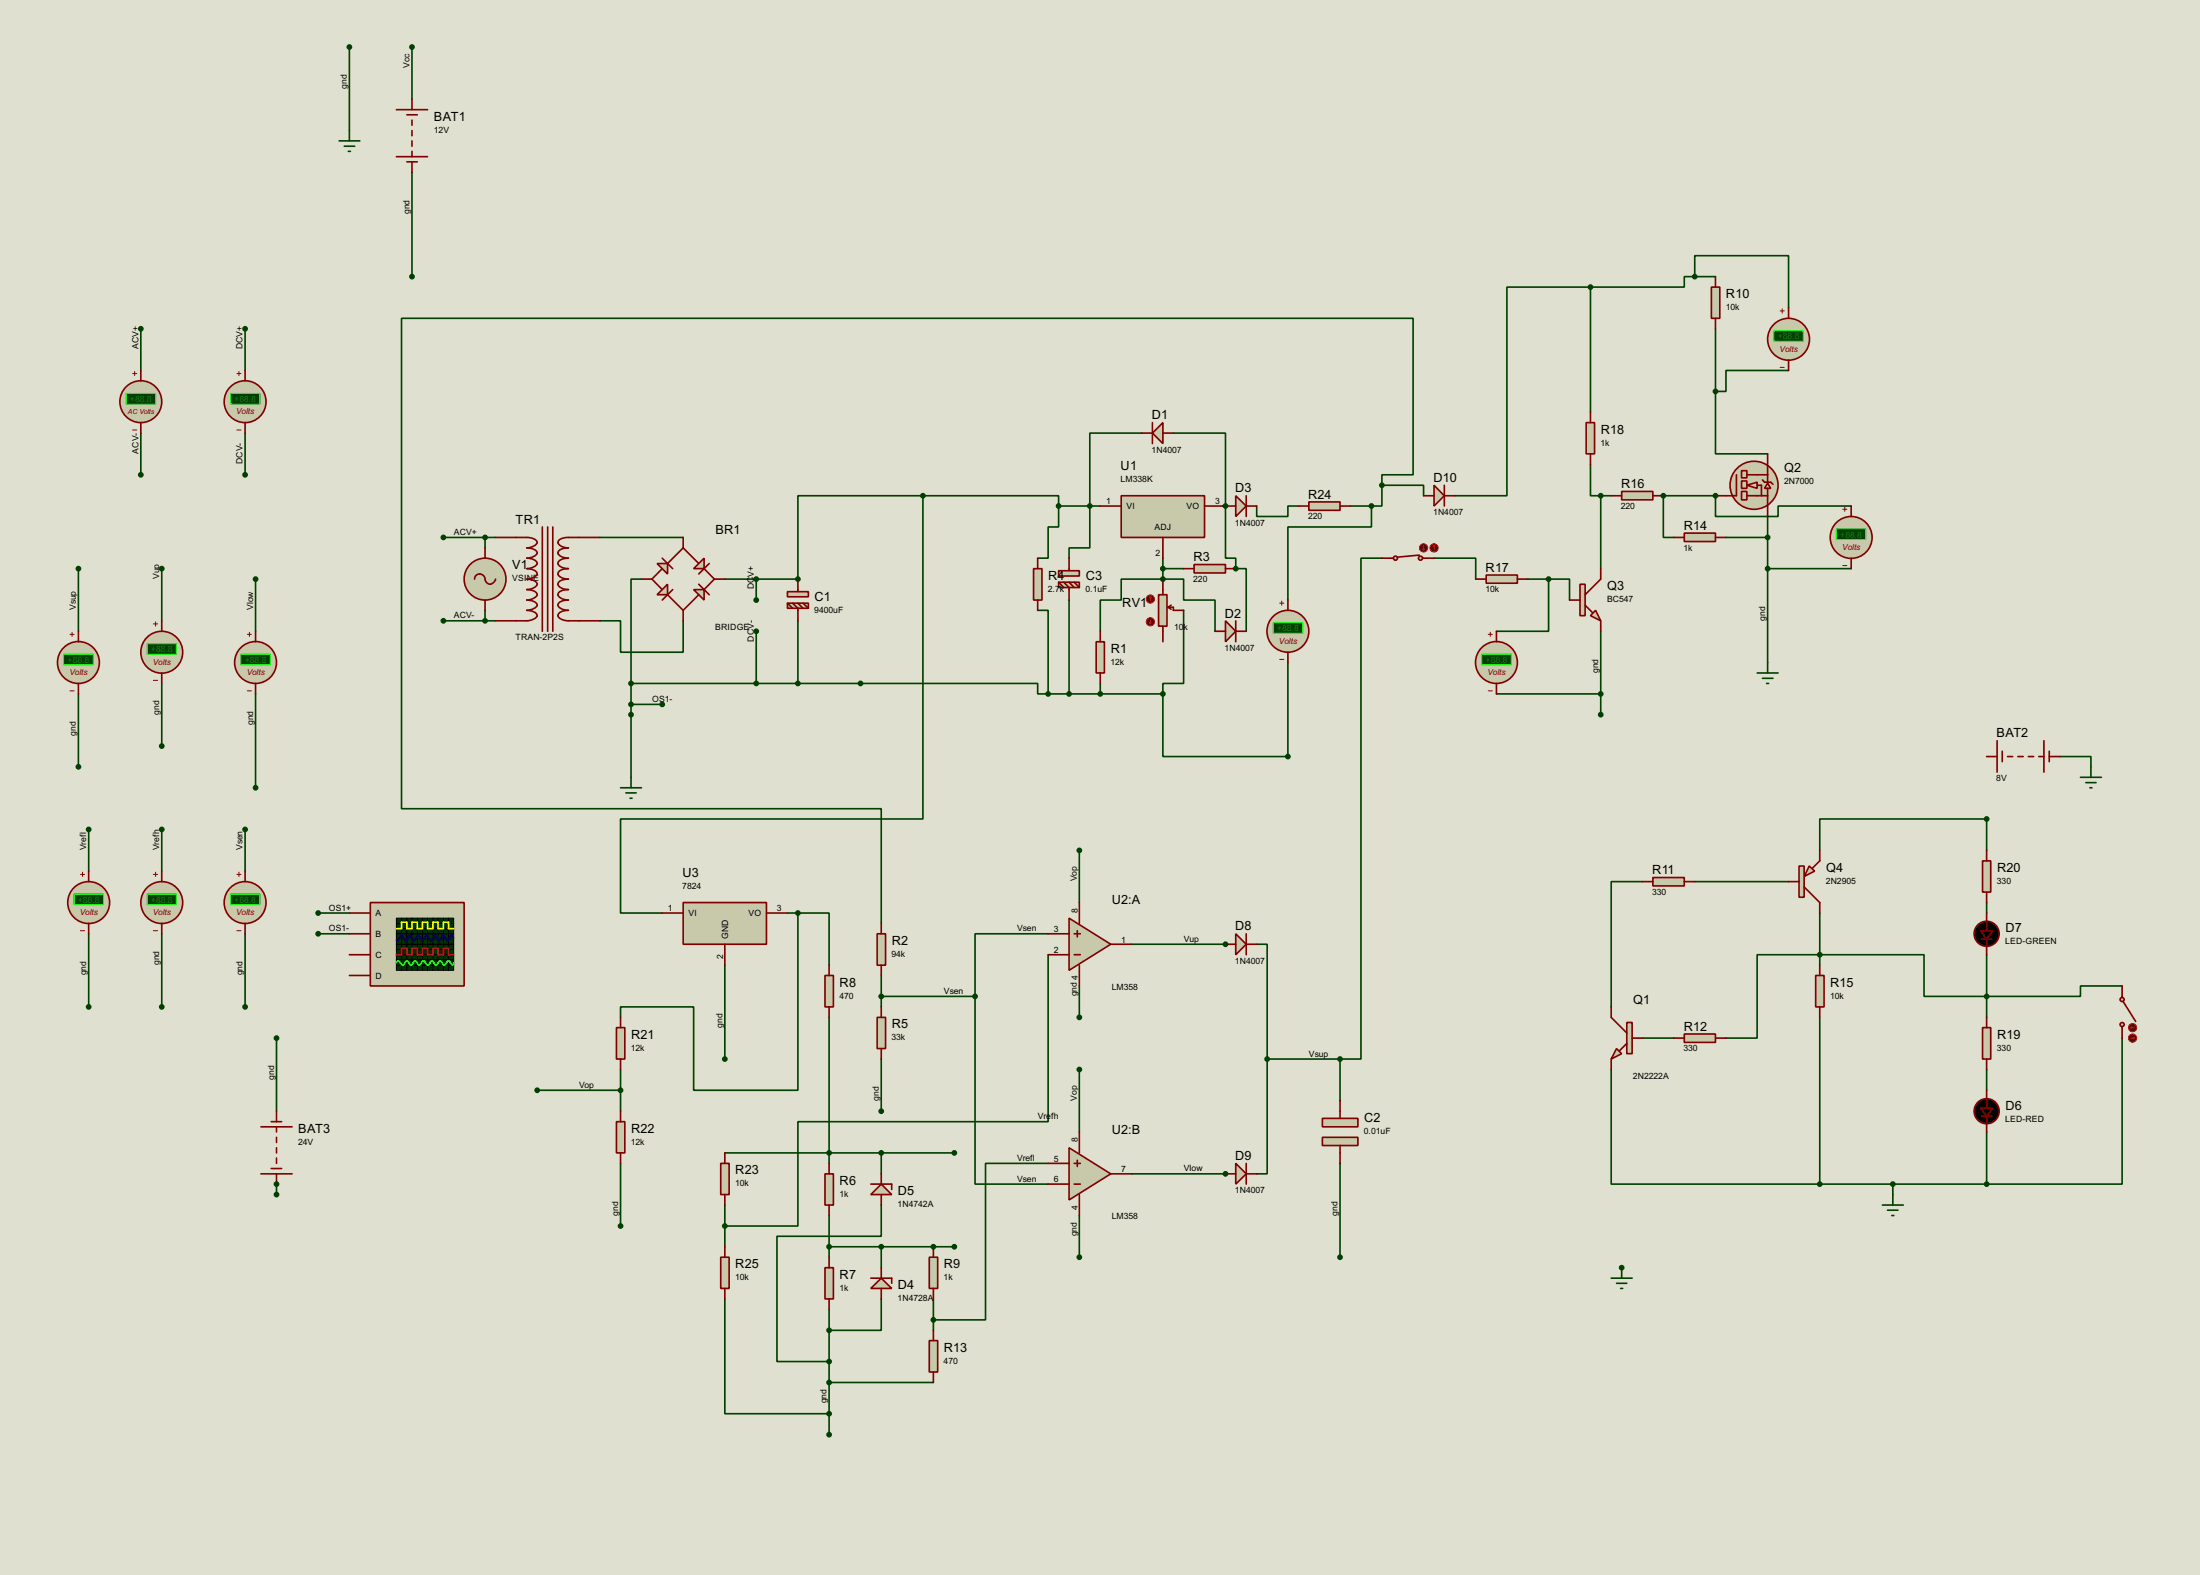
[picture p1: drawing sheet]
<svg xmlns="http://www.w3.org/2000/svg" width="536mm" height="383mm" viewBox="0 0 536 383" stroke-linecap="round" stroke-linejoin="round" font-family="sans-serif">
<path d="M0 0h535.9v383.5h-535.9z" fill="#e0e0d0"/>
<g fill="none" stroke="#004000" stroke-width=".4">
<path d="M34.3 80.1v10.1M59.7 80.1v10.1M34.3 105.5v10.1M59.7 105.5v10.1M278.2 105.5h-12.7v17.7M265.5 123.2v10.2h-5.1v2.5M265.5 123.2h2.5M283.3 135.9v5.1M283.3 138.5h5M156.3 141h-2.6v48.3M176.6 141h7.6v5.1M260.4 146.1v22.9h22.9v-2.6h5v-17.8"/>
<path d="M153.7 171.5h7.6M268 166.4v2.6M77.5 222.3h7.6M77.5 227.4h7.6"/>
</g>
<circle cx="283.3" cy="141" r=".2" fill="#004000"/>
<path d="M268 153.7v-7.6h5.1v-5.1h15.2v5.1h7.7v7.6" fill="none" stroke="#004000" stroke-width=".4"/>
<circle cx="301" cy="138.5" r=".2" fill="#004000"/>
<path d="M108 130.9h12.7M118.2 130.9v2.5M146.1 130.9h20.3M301 138.5h2.6v15.2M108 151.2h12.7M118.2 148.6v2.6M146.1 151.2h5.1v7.6h15.2v-7.6M252.8 148.6h2.5v20.4h5.1" fill="none" stroke="#004000" stroke-width=".4"/>
<circle cx="298.5" cy="123.2" r=".2" fill="#004000"/>
<g fill="none" stroke="#004000" stroke-width=".4">
<path d="M285.8 105.5h12.7v30.4h2.5v2.6M313.7 161.3v22.9h-30.4v-15.2M21.6 202v10.1M39.4 202v10.1M59.7 202v10.1M262.9 207.1v12.7M21.6 227.4v17.8M39.4 227.4v17.8M59.7 227.4v17.8M262.9 240.1v7.6M262.9 260.4v15.2M202 296v10.1"/>
<path d="M214.7 293.4v7.6h-25.4v30.5h12.7v-12.7M214.7 280.7v5.1M262.9 296v10.1M202 303.6h12.7v5.1M214.7 316.3v7.6h-12.7"/>
</g>
<circle cx="67.4" cy="288.3" r=".2" fill="#004000"/>
<g fill="none" stroke="#004000" stroke-width=".4">
<path d="M85.1 11.5v20.3M100.4 11.5v12.7M100.4 42v25.4M39.4 138.5v12.7M62.3 141v12.7M39.4 166.4v15.3M62.3 169v22.8M214.7 237.5v7.7M275.6 229.9h22.9M67.4 252.8v17.8M202 247.7v35.6M214.7 257.9v12.7"/>
<path d="M202 280.7h12.7M202 344.2v5.1"/>
</g>
<circle cx="298.5" cy="229.9" r=".2" fill="#004000"/>
<path d="M275.6 285.8h22.9" fill="none" stroke="#004000" stroke-width=".4"/>
<circle cx="298.5" cy="285.8" r=".2" fill="#004000"/>
<path d="M19.1 138.5v15.2M265.5 123.2h-7.6v5.1h-2.6v7.6h-2.5M184.2 141h10.2M19.1 169v17.7M306.1 229.9h2.6v55.9h-2.6" fill="none" stroke="#004000" stroke-width=".4"/>
<circle cx="194.4" cy="141" r=".2" fill="#004000"/>
<path d="M430.6 125.8v5.1h-10.2M184.2 153.7v12.7M194.4 151.2v15.2M153.7 166.4h99.1v2.6h2.5M255.3 227.4h-17.8v15.2M214.7 242.6h22.8M237.5 242.6v45.7h17.8M67.4 288.3v2.6" fill="none" stroke="#004000" stroke-width=".4"/>
<circle cx="405.2" cy="120.7" r=".2" fill="#004000"/>
<g fill="none" stroke="#004000" stroke-width=".4">
<path d="M387.4 69.9v30.5M387.4 113.1v7.6h2.5M349.3 135.9h10.2v5.1M389.9 120.7v17.8M389.9 120.7h2.6M405.2 120.7v10.2h2.5M400.1 214.7h-7.6v30.5M412.8 214.7h22.9M443.3 207.1v-7.7h40.6v7.7M483.9 219.8v2.5M443.3 222.3v12.7M483.9 232.5v15.2"/>
<path d="M400.1 252.8h7.6M443.3 247.7v40.6M516.9 240.1h-10.1v2.5h-38.1v-10.1h-40.7v20.3h-7.6M516.9 252.8v35.5h-33M392.5 260.4v27.9h50.8M483.9 260.4v5.1M483.9 275.6v12.7M443.3 288.3h40.6M461.1 288.3v2.6"/>
</g>
<circle cx="395" cy="308.7" r=".2" fill="#004000"/>
<g fill="none" stroke="#004000" stroke-width=".4">
<path d="M387.4 69.9h-20.3v50.8h-12.7M224.8 120.7h33.1v2.5M224.8 120.7h-30.4v20.3M224.8 120.7v78.7h-73.6v22.9h10.1M336.6 135.9h-5.1v122h-5.1M346.8 120.7v-2.5h-10.2v-2.6h7.6v-38.1h-246.4v119.4h116.9v27.9M405.2 120.7h12.7M176.6 235v22.9M191.8 222.3h2.6M194.4 222.3h7.6v12.7M194.4 222.3v43.2h-25.4v-20.3h-17.8v2.5M308.7 257.9h17.7"/>
<path d="M326.4 257.9v10.1M130.9 265.5h20.3M151.2 260.4v10.2M151.2 283.3v15.2M326.4 283.3v22.8"/>
</g>
<circle cx="417.9" cy="120.7" r=".2" fill="#004000"/>
<g fill="none" stroke="#004000" stroke-width=".4">
<path d="M412.8 67.4h-2.5v2.5h-22.9M412.8 67.4v-5.1h22.9v12.7M412.8 67.4h5.1M417.9 95.3v15.2h12.7M417.9 80.1v15.2M435.7 90.2h-15.3v5.1h-2.5M336.6 118.2v5h-2.5M306.1 123.2v2.6h7.6v-2.6h2.6M329 123.2h5.1M334.1 123.2v5.1h-20.4v17.8M417.9 120.7v5.1h15.2v-2.6h17.8M430.6 130.9v30.4"/>
<path d="M430.6 138.5h20.3M372.2 141h5M377.2 141h5.1v5.1M377.2 141v12.7h-12.7M389.9 153.7v20.3M364.5 169h25.4M501.7 184.2h7.6v2.5M214.7 303.6h17.8M202 331.5v12.7"/>
</g>
<circle cx="227.4" cy="303.6" r=".2" fill="#004000"/>
<path d="M255.3 232.5v40.6h-60.9v25.4h-17.8M176.6 280.7h25.4M176.6 293.4v10.2M214.7 280.7h17.8M255.3 283.3h-15.2v38.1h-12.7M176.6 316.3v27.9h25.4M227.4 316.3v7.6M202 336.6h25.4" fill="none" stroke="#004000" stroke-width=".4"/>
<path d="M169 143.6h2.5v2.5z" fill="#c8c8aa" stroke="#800000" stroke-width=".4"/>
<path d="M161.3 135.9l2.6 2.6M161.3 138.5l-2.5 2.5 2.5 2.6M162.6 137.2l3.8-3.8 3.8 3.8M171.5 138.5l2.5 2.5-2.5 2.6M172.8 137.2l-2.6 2.6M162.6 144.8l3.8 3.8 3.8-3.8M163.9 143.6l-2.6 2.5M170.2 142.3l2.6 2.5" fill="none" stroke="#800000" stroke-width=".4"/>
<g fill="#c8c8aa" stroke="#800000" stroke-width=".4">
<path d="M169 138.5l2.5-2.6v2.6z"/>
<path d="M160.1 137.2h2.5v2.6z"/>
<path d="M160.1 144.8l2.5-2.5v2.5z"/>
</g>
<path d="M166.4 130.9v2.5M156.3 141h2.5M166.4 148.6v2.6M174 141h2.6" fill="none" stroke="#800000" stroke-width=".4"/>
<circle cx="118.1" cy="141" r="5.1" fill="#c8c8aa" stroke="#800000" stroke-width=".4"/>
<path d="M118.2 133.4v2.5M115.6 141a1.32 1.32 0 0 1 1.5-1.2 1.32 1.32 0 0 1 1.1 1.5 1.27 1.27 0 0 0 1.4 .9 1.27 1.27 0 0 0 1.1-1.2M118.2 146.1v2.5" fill="none" stroke="#800000" stroke-width=".4"/>
<path d="M151.2 191.8h5.1M152.5 193.1h2.5M153.5 194.4h.5M153.7 189.3v2.5" fill="none" stroke="#004000" stroke-width=".4"/>
<circle cx="153.7" cy="174" r=".5" fill="#004000" stroke="#004000" stroke-width=".4"/>
<circle cx="59.7" cy="97.8" r="5.1" fill="#c8c8aa" stroke="#800000" stroke-width=".4"/>
<path d="M57.7 91h1M58.2 90.5v1M57.7 104.7h1" fill="none" stroke="#800000" stroke-width=".24"/>
<path d="M56.2 95.8h7.1v2.6h-7.1z" fill="#004000" stroke="#0f0" stroke-width=".24"/>
<path d="M59.7 90.2v2.6M59.7 102.9v2.6" fill="none" stroke="#800000" stroke-width=".4"/>
<g fill="#004000" stroke="#004000" stroke-width=".4">
<circle cx="59.7" cy="80.1" r=".5"/>
<circle cx="59.7" cy="115.6" r=".5"/>
</g>
<circle cx="34.3" cy="97.8" r="5.1" fill="#c8c8aa" stroke="#800000" stroke-width=".4"/>
<path d="M32.3 91h1M32.8 90.5v1M32.3 104.7h1" fill="none" stroke="#800000" stroke-width=".24"/>
<path d="M30.8 95.8h7.1v2.6h-7.1z" fill="#004000" stroke="#0f0" stroke-width=".24"/>
<path d="M34.3 90.2v2.6M34.3 102.9v2.6" fill="none" stroke="#800000" stroke-width=".4"/>
<g fill="#004000" stroke="#004000" stroke-width=".4">
<circle cx="34.3" cy="115.6" r=".5"/>
<circle cx="34.3" cy="80.1" r=".5"/>
<circle cx="108" cy="130.9" r=".5"/>
<circle cx="108" cy="151.2" r=".5"/>
</g>
<g fill="#c8c8aa" stroke="#800000" stroke-width=".4">
<path d="M191.8 144.1h5.1v1.2h-5.1z"/>
<path d="M191.8 146.9h5.1v1.2h-5.1z"/>
</g>
<path d="M191.8 146.9l1.3 1.2M193.1 146.9l1.3 1.2v3.1M194.4 141v3.1M194.4 146.9l1.2 1.2M195.6 146.9l1.3 1.2" fill="none" stroke="#800000" stroke-width=".4"/>
<g fill="#004000" stroke="#004000" stroke-width=".4">
<circle cx="184.2" cy="141" r=".5"/>
<circle cx="184.2" cy="146.1" r=".5"/>
<circle cx="184.2" cy="153.7" r=".5"/>
</g>
<path d="M273.1 120.7h20.3v10.2h-20.3z" fill="#c8c8aa" stroke="#800000" stroke-width=".4"/>
<path d="M268 123.2h5.1M283.3 130.9v5M293.4 123.2h5.1" fill="none" stroke="#800000" stroke-width=".4"/>
<g fill="#004000" stroke="#004000" stroke-width=".4">
<circle cx="153.7" cy="166.4" r=".5"/>
<circle cx="260.4" cy="169" r=".5"/>
</g>
<path d="M282.2 144.8h2.1v7.7h-2.1z" fill="#c8c8aa" stroke="#800000" stroke-width=".4"/>
<path d="M283.3 141v3.8M283.3 152.5v3.8M284.5 147.9l.8 .5M284.5 147.9h1.3v.7h2.5M285.3 147.4l-.8 .5" fill="none" stroke="#800000" stroke-width=".4"/>
<circle cx="280.2" cy="145.9" r="1" fill="#400000" stroke="#f00" stroke-width=".24"/>
<path d="M280.2 145.3l-.2 .3M280.2 145.3l.3 .3M280.2 145.3v1.1" fill="none" stroke="#f00" stroke-width=".24"/>
<circle cx="280.2" cy="151.4" r="1" fill="#400000" stroke="#f00" stroke-width=".24"/>
<path d="M280 151.7l.2 .2M280.2 150.9v1M280.5 151.7l-.3 .2" fill="none" stroke="#f00" stroke-width=".24"/>
<g fill="#004000" stroke="#004000" stroke-width=".4">
<circle cx="283.2" cy="169" r=".5"/>
<circle cx="153.7" cy="171.5" r=".5"/>
<circle cx="161.3" cy="171.5" r=".5"/>
</g>
<path d="M90.2 219.8h22.9v20.3h-22.9z" fill="#c8c8aa" stroke="#800000" stroke-width=".4"/>
<path d="M96.6 223.6h13.9v12.7h-13.9z" fill="#003000" stroke="#000" stroke-width=".25"/>
<g fill="none" stroke="#000" stroke-width=".24">
<path d="M96.6 227.4h13.9M96.6 224.8h13.9M96.6 226.1h13.9M96.6 228.7h13.9M96.6 231.2h13.9M96.6 232.5h13.9M96.6 233.7h13.9M96.6 235h13.9M96.6 229.9h13.9M97.8 223.6v12.7M99.1 223.6v12.7M100.4 223.6v12.7"/>
<path d="M101.7 223.6v12.7M102.9 223.6v12.7M104.2 223.6v12.7M105.5 223.6v12.7M106.7 223.6v12.7M108 223.6v12.7M109.3 223.6v12.7"/>
</g>
<path d="M96.6 226.1h1.2v-1.5h1.3v1.5h1.3v-1.5h1.3v1.5h1.2v-1.5h1.3v1.5h1.3v-1.5h1.2v1.5h1.3v-1.5h1.3v1.5h1.2" fill="none" stroke="#ff0" stroke-width=".4"/>
<path d="M96.6 232.5h1.2v-1.6h1.3v1.6h1.3v-1.6h1.3v1.6h1.2v-1.6h1.3v1.6h1.3v-1.6h1.2v1.6h1.3v-1.6h1.3v1.6h1.2" fill="none" stroke="#f00" stroke-width=".4"/>
<path d="M110.5 228.4l-.5-.8-1 1.6-1-1.6-1 1.6-1-1.6-1 1.6-1.1-1.6-1 1.6-1-1.6-1 1.6-1-1.6-1 1.6-1.1-1.6-1 1.6-.2-.3" fill="none" stroke="#00f" stroke-width=".4"/>
<path d="M96.6 234.5l.5-.5 1 1 1-1 1 1 .8-.9a.6 .6 0 0 1 .8 .5l.5 .4 .4-.4a.58 .58 0 0 1 .6-.6 .58 .58 0 0 1 .5 .6l.5 .4 1-1 1 1 .8-.9a.6 .6 0 0 1 .8 .5l.5 .4 .4-.4a.58 .58 0 0 1 .6-.6 .58 .58 0 0 1 .5 .6l.5 .4 .2-.5" fill="none" stroke="#0f0" stroke-width=".4"/>
<path d="M85.1 222.3h5.1M85.1 227.4h5.1M85.1 232.5h5.1M85.1 237.5h5.1" fill="none" stroke="#800000" stroke-width=".4"/>
<g fill="#004000" stroke="#004000" stroke-width=".4">
<circle cx="77.5" cy="222.3" r=".5"/>
<circle cx="77.5" cy="227.4" r=".5"/>
</g>
<path d="M280.7 105.5l2.6-2.6v5.1z" fill="#c8c8aa" stroke="#800000" stroke-width=".4"/>
<path d="M278.2 105.5h2.5M280.7 102.9v5.1M283.3 105.5h2.5" fill="none" stroke="#800000" stroke-width=".4"/>
<circle cx="265.4" cy="123.2" r=".5" fill="#004000" stroke="#004000" stroke-width=".4"/>
<path d="M298.5 151.2l2.5 2.5-2.5 2.6z" fill="#c8c8aa" stroke="#800000" stroke-width=".4"/>
<path d="M296 153.7h2.5M301 151.2v5.1M301 153.7h2.6" fill="none" stroke="#800000" stroke-width=".4"/>
<path d="M267 156.3h2v7.6h-2z" fill="#c8c8aa" stroke="#800000" stroke-width=".4"/>
<path d="M268 153.7v2.6M268 163.9v2.5" fill="none" stroke="#800000" stroke-width=".4"/>
<circle cx="268" cy="169" r=".5" fill="#004000" stroke="#004000" stroke-width=".4"/>
<g fill="#c8c8aa" stroke="#800000" stroke-width=".4">
<path d="M257.9 139h5v1.3h-5z"/>
<path d="M257.9 141.8h5v1.3h-5z"/>
</g>
<path d="M260.4 135.9v3.1M257.9 141.8l1.2 1.3M259.1 141.8l1.3 1.3v3M260.4 141.8l1.3 1.3M261.7 141.8l1.2 1.3" fill="none" stroke="#800000" stroke-width=".4"/>
<path d="M290.9 137.5h7.6v2h-7.6z" fill="#c8c8aa" stroke="#800000" stroke-width=".4"/>
<path d="M288.3 138.5h2.6M298.5 138.5h2.5" fill="none" stroke="#800000" stroke-width=".4"/>
<g fill="#004000" stroke="#004000" stroke-width=".4">
<circle cx="283.2" cy="138.5" r=".5"/>
<circle cx="283.2" cy="141" r=".5"/>
<circle cx="301" cy="138.5" r=".5"/>
</g>
<path d="M251.8 138.5h2v7.6h-2z" fill="#c8c8aa" stroke="#800000" stroke-width=".4"/>
<path d="M120.7 130.9h8.2a2.08 2.08 0 0 1 2 1.2 2.76 2.76 0 0 1-2.6 1.3h.6a2.08 2.08 0 0 1 2 1.3 2.75 2.75 0 0 1-2.6 1.2h.6a2.11 2.11 0 0 1 2 1.3 2.75 2.75 0 0 1-2.6 1.3h.6a2.04 2.04 0 0 1 2 1.3 2.75 2.75 0 0 1-2.6 1.2h.6a2.08 2.08 0 0 1 2 1.3 2.67 2.67 0 0 1-2.6 1.3h.6a2.08 2.08 0 0 1 2 1.2 2.76 2.76 0 0 1-2.6 1.3h.6a2.08 2.08 0 0 1 2 1.3 2.75 2.75 0 0 1-2.6 1.2h.6a2.11 2.11 0 0 1 2 1.3 2.75 2.75 0 0 1-2.6 1.3h-7.6M132.1 128.3v25.4M133.4 128.3v25.4M134.7 128.3v25.4M146.1 130.9h-7.6a2.15 2.15 0 0 0-2.6 1.2 2.47 2.47 0 0 0 2.6 1.3 2.15 2.15 0 0 0-2.6 1.3 2.45 2.45 0 0 0 2.6 1.2 2.17 2.17 0 0 0-2.6 1.3 2.45 2.45 0 0 0 2.6 1.3 2.12 2.12 0 0 0-2.6 1.3 2.45 2.45 0 0 0 2.6 1.2 2.15 2.15 0 0 0-2.6 1.3 2.4 2.4 0 0 0 2.6 1.3 2.15 2.15 0 0 0-2.6 1.2 2.47 2.47 0 0 0 2.6 1.3 2.15 2.15 0 0 0-2.6 1.3 2.45 2.45 0 0 0 2.6 1.2 2.17 2.17 0 0 0-2.6 1.3 2.45 2.45 0 0 0 2.6 1.3h7.6M252.8 135.9v2.6M252.8 146.1v2.5" fill="none" stroke="#800000" stroke-width=".4"/>
<g fill="#004000" stroke="#004000" stroke-width=".4">
<circle cx="255.3" cy="169" r=".5"/>
<circle cx="118.1" cy="130.9" r=".5"/>
<circle cx="118.1" cy="151.2" r=".5"/>
</g>
<path d="M301 120.7l2.6 2.5-2.6 2.6z" fill="#c8c8aa" stroke="#800000" stroke-width=".4"/>
<path d="M298.5 123.2h2.5M303.6 120.7v5.1M303.6 123.2h2.5" fill="none" stroke="#800000" stroke-width=".4"/>
<circle cx="298.5" cy="123.2" r=".5" fill="#004000" stroke="#004000" stroke-width=".4"/>
<circle cx="313.7" cy="153.7" r="5.1" fill="#c8c8aa" stroke="#800000" stroke-width=".4"/>
<path d="M311.7 146.9h1M312.2 146.4v1M311.7 160.6h1" fill="none" stroke="#800000" stroke-width=".24"/>
<path d="M310.2 151.7h7.1v2.5h-7.1z" fill="#004000" stroke="#0f0" stroke-width=".24"/>
<path d="M313.7 146.1v2.5M313.7 158.8v2.5" fill="none" stroke="#800000" stroke-width=".4"/>
<circle cx="313.7" cy="184.2" r=".5" fill="#004000" stroke="#004000" stroke-width=".4"/>
<path d="M260.4 223.6l10.2 6.3-10.2 6.4z" fill="#c8c8aa" stroke="#800000" stroke-width=".4"/>
<path d="M262.9 219.8v5M255.3 232.5h5.1M255.3 227.4h5.1M261.7 232.5h1.5M261.7 227.4h1.5M262.4 226.6v1.5M262.9 235v5.1M270.6 229.9h5" fill="none" stroke="#800000" stroke-width=".4"/>
<path d="M260.4 279.5l10.2 6.3-10.2 6.4z" fill="#c8c8aa" stroke="#800000" stroke-width=".4"/>
<g fill="none" stroke="#800000" stroke-width=".4">
<path d="M96.6 26.7h7.6M96.6 38.2h7.6M99.1 28h2.6M99.1 39.4h2.6M100.4 24.2v2.5M100.4 29.3v1.2M100.4 31.8v1.3M100.4 34.3v1.3M100.4 36.9v1.3M100.4 39.4v2.6M262.9 275.6v5.1M255.3 288.3h5.1"/>
<path d="M255.3 283.3h5.1M261.7 288.3h1.5M261.7 283.3h1.5M262.4 282.5v1.5M262.9 290.9v5.1M270.6 285.8h5"/>
</g>
<g fill="#004000" stroke="#004000" stroke-width=".4">
<circle cx="262.9" cy="247.7" r=".5"/>
<circle cx="262.9" cy="207.1" r=".5"/>
<circle cx="262.9" cy="260.4" r=".5"/>
<circle cx="262.9" cy="306.1" r=".5"/>
</g>
<path d="M213.7 227.4h2v7.6h-2z" fill="#c8c8aa" stroke="#800000" stroke-width=".4"/>
<path d="M214.7 224.8v2.6M214.7 235v2.5" fill="none" stroke="#800000" stroke-width=".4"/>
<path d="M213.7 247.7h2v7.6h-2z" fill="#c8c8aa" stroke="#800000" stroke-width=".4"/>
<path d="M214.7 245.2v2.5M214.7 255.3v2.6" fill="none" stroke="#800000" stroke-width=".4"/>
<path d="M201 285.8h2v7.6h-2z" fill="#c8c8aa" stroke="#800000" stroke-width=".4"/>
<path d="M202 283.3v2.5M202 293.4v2.6" fill="none" stroke="#800000" stroke-width=".4"/>
<path d="M201 308.7h2v7.6h-2z" fill="#c8c8aa" stroke="#800000" stroke-width=".4"/>
<path d="M202 306.1v2.6M202 316.3v2.5" fill="none" stroke="#800000" stroke-width=".4"/>
<circle cx="201.9" cy="349.3" r=".5" fill="#004000" stroke="#004000" stroke-width=".4"/>
<circle cx="59.7" cy="219.8" r="5.1" fill="#c8c8aa" stroke="#800000" stroke-width=".4"/>
<path d="M57.7 212.9h1M58.2 212.4v1M57.7 226.6h1" fill="none" stroke="#800000" stroke-width=".24"/>
<path d="M56.2 217.7h7.1v2.6h-7.1z" fill="#004000" stroke="#0f0" stroke-width=".24"/>
<path d="M59.7 212.1v2.6M59.7 224.8v2.6" fill="none" stroke="#800000" stroke-width=".4"/>
<circle cx="39.4" cy="219.8" r="5.1" fill="#c8c8aa" stroke="#800000" stroke-width=".4"/>
<path d="M37.4 212.9h1M37.9 212.4v1M37.4 226.6h1" fill="none" stroke="#800000" stroke-width=".24"/>
<path d="M35.9 217.7h7.1v2.6h-7.1z" fill="#004000" stroke="#0f0" stroke-width=".24"/>
<path d="M39.4 212.1v2.6M39.4 224.8v2.6" fill="none" stroke="#800000" stroke-width=".4"/>
<g fill="#004000" stroke="#004000" stroke-width=".4">
<circle cx="59.7" cy="202" r=".5"/>
<circle cx="59.7" cy="245.2" r=".5"/>
<circle cx="39.4" cy="202" r=".5"/>
<circle cx="39.4" cy="245.2" r=".5"/>
</g>
<circle cx="21.6" cy="219.8" r="5.1" fill="#c8c8aa" stroke="#800000" stroke-width=".4"/>
<path d="M19.6 212.9h1M20.1 212.4v1M19.6 226.6h1" fill="none" stroke="#800000" stroke-width=".24"/>
<path d="M18.1 217.7h7.1v2.6h-7.1z" fill="#004000" stroke="#0f0" stroke-width=".24"/>
<path d="M21.6 212.1v2.6M21.6 224.8v2.6" fill="none" stroke="#800000" stroke-width=".4"/>
<g fill="#004000" stroke="#004000" stroke-width=".4">
<circle cx="21.6" cy="202" r=".5"/>
<circle cx="21.6" cy="245.2" r=".5"/>
</g>
<path d="M212.1 313.7l2.6-2.5 2.5 2.5z" fill="#c8c8aa" stroke="#800000" stroke-width=".4"/>
<path d="M212.1 311.2h5.1v1.3M214.7 308.7v2.5M214.7 313.7v2.6" fill="none" stroke="#800000" stroke-width=".4"/>
<path d="M214.7 288.3l2.5 2.6h-5.1z" fill="#c8c8aa" stroke="#800000" stroke-width=".4"/>
<path d="M212.1 288.3h5.1v1.3M214.7 285.8v2.5M214.7 290.9v2.5" fill="none" stroke="#800000" stroke-width=".4"/>
<g fill="#004000" stroke="#004000" stroke-width=".4">
<circle cx="201.9" cy="303.6" r=".5"/>
<circle cx="201.9" cy="323.9" r=".5"/>
<circle cx="201.9" cy="331.5" r=".5"/>
<circle cx="214.6" cy="280.7" r=".5"/>
<circle cx="214.6" cy="303.6" r=".5"/>
</g>
<path d="M201 237.5h2v7.7h-2z" fill="#c8c8aa" stroke="#800000" stroke-width=".4"/>
<path d="M202 235v2.5M202 245.2v2.5M63.6 274.4h7.6M66.1 273.1h2.5M67.4 270.6v2.5M67.4 274.4v1.2M67.4 276.9v1.3M67.4 279.5v1.2M63.6 285.8h7.6M66.1 284.5h2.5M67.4 282v1.3M67.4 285.8v2.5" fill="none" stroke="#800000" stroke-width=".4"/>
<g fill="#004000" stroke="#004000" stroke-width=".4">
<circle cx="67.3" cy="288.3" r=".5"/>
<circle cx="67.3" cy="252.8" r=".5"/>
<circle cx="214.6" cy="270.6" r=".5"/>
<circle cx="214.6" cy="242.6" r=".5"/>
<circle cx="232.4" cy="303.6" r=".5"/>
<circle cx="201.9" cy="344.2" r=".5"/>
</g>
<circle cx="39.4" cy="158.8" r="5.1" fill="#c8c8aa" stroke="#800000" stroke-width=".4"/>
<path d="M37.4 151.9h1M37.9 151.4v1.1M37.4 165.7h1" fill="none" stroke="#800000" stroke-width=".24"/>
<path d="M35.9 156.8h7.1v2.5h-7.1z" fill="#004000" stroke="#0f0" stroke-width=".24"/>
<path d="M39.4 151.2v2.5M39.4 163.9v2.5" fill="none" stroke="#800000" stroke-width=".4"/>
<circle cx="62.2" cy="161.3" r="5.1" fill="#c8c8aa" stroke="#800000" stroke-width=".4"/>
<path d="M60.3 154.5h1M60.8 154v1M60.3 168.2h1" fill="none" stroke="#800000" stroke-width=".24"/>
<path d="M58.7 159.3h7.1v2.6h-7.1z" fill="#004000" stroke="#0f0" stroke-width=".24"/>
<path d="M62.3 153.7v2.6M62.3 166.4v2.6" fill="none" stroke="#800000" stroke-width=".4"/>
<g fill="#004000" stroke="#004000" stroke-width=".4">
<circle cx="39.4" cy="138.5" r=".5"/>
<circle cx="39.4" cy="181.7" r=".5"/>
<circle cx="62.2" cy="141" r=".5"/>
<circle cx="62.2" cy="191.8" r=".5"/>
<circle cx="85.1" cy="11.5" r=".5"/>
<circle cx="201.9" cy="280.7" r=".5"/>
<circle cx="100.3" cy="11.5" r=".5"/>
<circle cx="100.3" cy="67.4" r=".5"/>
</g>
<path d="M82.6 34.3h5.1M83.9 35.6h2.5M84.9 36.9h.5M85.1 31.8v2.5" fill="none" stroke="#004000" stroke-width=".4"/>
<path d="M301 227.4l2.6 2.5-2.6 2.6z" fill="#c8c8aa" stroke="#800000" stroke-width=".4"/>
<path d="M298.5 229.9h2.5M303.6 227.4v5.1M303.6 229.9h2.5" fill="none" stroke="#800000" stroke-width=".4"/>
<circle cx="298.5" cy="229.9" r=".5" fill="#004000" stroke="#004000" stroke-width=".4"/>
<path d="M301 283.3l2.6 2.5-2.6 2.5z" fill="#c8c8aa" stroke="#800000" stroke-width=".4"/>
<path d="M298.5 285.8h2.5M303.6 283.3v5M303.6 285.8h2.5" fill="none" stroke="#800000" stroke-width=".4"/>
<g fill="#004000" stroke="#004000" stroke-width=".4">
<circle cx="298.5" cy="285.8" r=".5"/>
<circle cx="308.6" cy="257.9" r=".5"/>
</g>
<circle cx="19.1" cy="161.3" r="5.1" fill="#c8c8aa" stroke="#800000" stroke-width=".4"/>
<path d="M17.1 154.5h1M17.6 154v1M17.1 168.2h1" fill="none" stroke="#800000" stroke-width=".24"/>
<path d="M15.5 159.3h7.2v2.6h-7.2z" fill="#004000" stroke="#0f0" stroke-width=".24"/>
<path d="M19.1 153.7v2.6M19.1 166.4v2.6" fill="none" stroke="#800000" stroke-width=".4"/>
<g fill="#004000" stroke="#004000" stroke-width=".4">
<circle cx="19.1" cy="138.5" r=".5"/>
<circle cx="19.1" cy="186.7" r=".5"/>
<circle cx="257.8" cy="123.2" r=".5"/>
<circle cx="194.3" cy="141" r=".5"/>
<circle cx="209.6" cy="166.4" r=".5"/>
<circle cx="194.3" cy="166.4" r=".5"/>
<circle cx="184.2" cy="166.4" r=".5"/>
<circle cx="237.5" cy="242.6" r=".5"/>
<circle cx="67.3" cy="290.9" r=".5"/>
</g>
<g fill="#c8c8aa" stroke="#800000" stroke-width=".4">
<path d="M425.5 118.2l2.5-.8v1.5z"/>
<circle cx="427.2" cy="118.2" r="5.9"/>
</g>
<path d="M423 115.6v5.1h-2.6M425.5 115.6h5.1M428 118.2h1.1v2.5M425.5 120.7h5.1" fill="none" stroke="#800000" stroke-width=".4"/>
<path d="M430.6 117.7l.7 1.2h-1.5z" fill="#c8c8aa" stroke="#800000" stroke-width=".4"/>
<path d="M429.3 116.9l.5 .5h1.5l.6 .5M430.6 113.3v4.1M430.6 118.9v4.3" fill="none" stroke="#800000" stroke-width=".4"/>
<g fill="#c8c8aa" stroke="#800000" stroke-width=".4">
<path d="M424.2 114.6h1.3v1.8h-1.3z"/>
<path d="M424.2 119.7h1.3v2h-1.3z"/>
<path d="M424.2 117.1h1.3v1.8h-1.3z"/>
</g>
<path d="M430.6 110.5v2.6M417.9 120.7h2.5M430.6 123.2v2.6" fill="none" stroke="#800000" stroke-width=".4"/>
<path d="M428 163.9h5.1M429.3 165.2h2.6M430.3 166.4h.5M430.6 161.3v2.6" fill="none" stroke="#004000" stroke-width=".4"/>
<path d="M410.3 129.8h7.6v2.1h-7.6z" fill="#c8c8aa" stroke="#800000" stroke-width=".4"/>
<path d="M407.7 130.9h2.6M417.9 130.9h2.5" fill="none" stroke="#800000" stroke-width=".4"/>
<circle cx="430.5" cy="130.9" r=".5" fill="#004000" stroke="#004000" stroke-width=".4"/>
<path d="M395 119.7h7.6v2h-7.6z" fill="#c8c8aa" stroke="#800000" stroke-width=".4"/>
<path d="M392.5 120.7h2.5M402.6 120.7h2.6" fill="none" stroke="#800000" stroke-width=".4"/>
<circle cx="405.1" cy="120.7" r=".5" fill="#004000" stroke="#004000" stroke-width=".4"/>
<g fill="#c8c8aa" stroke="#800000" stroke-width=".4">
<circle cx="346" cy="135.9" r=".5"/>
<circle cx="339.9" cy="135.9" r=".5"/>
</g>
<path d="M336.6 135.9h2.8M345.7 135.2l-5.3 .5M346.5 135.9h2.8" fill="none" stroke="#800000" stroke-width=".4"/>
<circle cx="346.7" cy="133.4" r="1" fill="#400000" stroke="#f00" stroke-width=".24"/>
<path d="M346.5 133.7l.3 .2M346.8 132.9v1M347 133.7l-.2 .2" fill="none" stroke="#f00" stroke-width=".24"/>
<circle cx="349.3" cy="133.4" r="1" fill="#400000" stroke="#f00" stroke-width=".24"/>
<path d="M349.3 132.9l-.2 .3M349.3 132.9l.3 .3M349.3 132.9v1" fill="none" stroke="#f00" stroke-width=".24"/>
<path d="M388.7 148.6l1.2 2.6-2.5-1.3z" fill="#c8c8aa" stroke="#800000" stroke-width=".4"/>
<path d="M384.9 142.3h1.2v7.6h-1.2z" fill="#c8c8aa" stroke="#800000" stroke-width=".4"/>
<path d="M389.9 138.5v2.5l-3.8 3.8M382.3 146.1h2.6M386.1 147.4l1.8 1.8M389.9 151.2v2.5" fill="none" stroke="#800000" stroke-width=".4"/>
<path d="M362 140h7.6v2h-7.6z" fill="#c8c8aa" stroke="#800000" stroke-width=".4"/>
<path d="M359.5 141h2.5M369.6 141h2.6" fill="none" stroke="#800000" stroke-width=".4"/>
<path d="M386.4 102.9h2v7.6h-2z" fill="#c8c8aa" stroke="#800000" stroke-width=".4"/>
<path d="M387.4 100.4v2.5M387.4 110.5v2.6" fill="none" stroke="#800000" stroke-width=".4"/>
<g fill="#004000" stroke="#004000" stroke-width=".4">
<circle cx="389.9" cy="120.7" r=".5"/>
<circle cx="389.9" cy="174" r=".5"/>
</g>
<path d="M416.9 69.9h2v7.6h-2z" fill="#c8c8aa" stroke="#800000" stroke-width=".4"/>
<path d="M417.9 67.4v2.5M417.9 77.5v2.6" fill="none" stroke="#800000" stroke-width=".4"/>
<circle cx="387.4" cy="69.9" r=".5" fill="#004000" stroke="#004000" stroke-width=".4"/>
<path d="M393.8 255.3l1.2 1.3-2.5 1.3z" fill="#c8c8aa" stroke="#800000" stroke-width=".4"/>
<path d="M396.3 249h1.3v7.6h-1.3z" fill="#c8c8aa" stroke="#800000" stroke-width=".4"/>
<path d="M392.5 245.2v2.5l3.8 3.8M392.5 257.9v2.5M396.3 254.1l-1.8 1.7M397.6 252.8h2.5" fill="none" stroke="#800000" stroke-width=".4"/>
<path d="M440.7 210.9l1.3 1.2-2.5 1.3z" fill="#c8c8aa" stroke="#800000" stroke-width=".4"/>
<path d="M438.2 210.9h1.3v7.6h-1.3z" fill="#c8c8aa" stroke="#800000" stroke-width=".4"/>
<path d="M435.7 214.7h2.5M439.5 216l3.8 3.8v2.5M443.3 207.1v2.5l-1.8 1.8" fill="none" stroke="#800000" stroke-width=".4"/>
<path d="M402.6 213.7h7.7v2h-7.7z" fill="#c8c8aa" stroke="#800000" stroke-width=".4"/>
<path d="M400.1 214.7h2.5M410.3 214.7h2.5" fill="none" stroke="#800000" stroke-width=".4"/>
<path d="M410.3 251.8h7.6v2h-7.6z" fill="#c8c8aa" stroke="#800000" stroke-width=".4"/>
<path d="M407.7 252.8h2.6M417.9 252.8h2.5" fill="none" stroke="#800000" stroke-width=".4"/>
<path d="M442.3 237.5h2v7.7h-2z" fill="#c8c8aa" stroke="#800000" stroke-width=".4"/>
<path d="M443.3 235v2.5M482.7 228.7h2.5M483.9 222.3v4.3M483.9 228.7v3.8M443.3 245.2v2.5M482.7 271.8h2.5M483.9 265.5v4.3M483.9 271.8v3.8" fill="none" stroke="#800000" stroke-width=".4"/>
<g fill="#000" stroke="#800000" stroke-width=".4">
<path d="M482.4 226.6h3l-1.5 2.1zM482.4 269.8h3l-1.5 2z"/>
<circle cx="483.9" cy="227.4" r="3.1"/>
<circle cx="483.9" cy="270.6" r="3.1"/>
</g>
<path d="M482.9 250.2h2v7.7h-2z" fill="#c8c8aa" stroke="#800000" stroke-width=".4"/>
<path d="M483.9 247.7v2.5M483.9 257.9v2.5" fill="none" stroke="#800000" stroke-width=".4"/>
<path d="M482.9 209.6h2v7.6h-2z" fill="#c8c8aa" stroke="#800000" stroke-width=".4"/>
<path d="M483.9 207.1v2.5M483.9 217.2v2.6" fill="none" stroke="#800000" stroke-width=".4"/>
<g fill="#c8c8aa" stroke="#800000" stroke-width=".4">
<circle cx="516.9" cy="249.5" r=".5"/>
<circle cx="516.9" cy="243.4" r=".5"/>
</g>
<path d="M516.9 240.1v2.8M516.9 250v2.8M517.2 243.9l3 4.8" fill="none" stroke="#800000" stroke-width=".4"/>
<circle cx="519.4" cy="250.2" r="1" fill="#400000" stroke="#f00" stroke-width=".24"/>
<path d="M519 250.2l.2 .3M519 250.2h1M519.2 250l-.2 .2" fill="none" stroke="#f00" stroke-width=".24"/>
<circle cx="519.4" cy="252.8" r="1" fill="#400000" stroke="#f00" stroke-width=".24"/>
<path d="M519 252.8h1M519.7 252.5l.3 .3M520 252.8l-.3 .2" fill="none" stroke="#f00" stroke-width=".24"/>
<path d="M458.5 293.4h5.1M459.8 294.7h2.5M460.8 296h.5M461.1 290.9v2.5M392.5 311.2h5.1M393.8 312.5h2.5M394.8 313.7h.5M395 308.7v2.5" fill="none" stroke="#004000" stroke-width=".4"/>
<g fill="#004000" stroke="#004000" stroke-width=".4">
<circle cx="443.2" cy="232.5" r=".5"/>
<circle cx="443.2" cy="288.3" r=".5"/>
<circle cx="461" cy="288.3" r=".5"/>
<circle cx="483.9" cy="242.6" r=".5"/>
<circle cx="483.9" cy="288.3" r=".5"/>
<circle cx="483.9" cy="199.4" r=".5"/>
<circle cx="395" cy="308.7" r=".5"/>
</g>
<path d="M166.4 219.8h20.3v10.1h-20.3z" fill="#c8c8aa" stroke="#800000" stroke-width=".4"/>
<path d="M161.3 222.3h5.1M176.6 229.9v5.1M186.7 222.3h5.1" fill="none" stroke="#800000" stroke-width=".4"/>
<g fill="#004000" stroke="#004000" stroke-width=".4">
<circle cx="176.5" cy="257.9" r=".5"/>
<circle cx="224.8" cy="120.7" r=".5"/>
</g>
<g fill="#c8c8aa" stroke="#800000" stroke-width=".4">
<path d="M322.1 272.3h8.7v2.1h-8.7z"/>
<path d="M322.1 276.9h8.7v2h-8.7z"/>
</g>
<path d="M326.4 268v4.3M326.4 278.9v4.4" fill="none" stroke="#800000" stroke-width=".4"/>
<g fill="#004000" stroke="#004000" stroke-width=".4">
<circle cx="326.4" cy="257.9" r=".5"/>
<circle cx="326.4" cy="306.1" r=".5"/>
</g>
<path d="M150.2 250.2h2v7.7h-2z" fill="#c8c8aa" stroke="#800000" stroke-width=".4"/>
<path d="M151.2 247.7v2.5M151.2 257.9v2.5" fill="none" stroke="#800000" stroke-width=".4"/>
<path d="M150.2 273.1h2v7.6h-2z" fill="#c8c8aa" stroke="#800000" stroke-width=".4"/>
<path d="M151.2 270.6v2.5M151.2 280.7v2.6" fill="none" stroke="#800000" stroke-width=".4"/>
<g fill="#004000" stroke="#004000" stroke-width=".4">
<circle cx="194.3" cy="222.3" r=".5"/>
<circle cx="151.1" cy="298.5" r=".5"/>
<circle cx="151.1" cy="265.5" r=".5"/>
<circle cx="130.8" cy="265.5" r=".5"/>
</g>
<path d="M349.3 118.2l2.5 2.5-2.5 2.5z" fill="#c8c8aa" stroke="#800000" stroke-width=".4"/>
<path d="M351.8 118.2v5M346.8 120.7h2.5M351.8 120.7h2.6" fill="none" stroke="#800000" stroke-width=".4"/>
<circle cx="336.6" cy="118.2" r=".5" fill="#004000" stroke="#004000" stroke-width=".4"/>
<circle cx="364.5" cy="161.3" r="5.1" fill="#c8c8aa" stroke="#800000" stroke-width=".4"/>
<path d="M362.5 154.5h1M363 154v1M362.5 168.2h1" fill="none" stroke="#800000" stroke-width=".24"/>
<path d="M361 159.3h7.1v2.6h-7.1z" fill="#004000" stroke="#0f0" stroke-width=".24"/>
<path d="M364.5 153.7v2.6M364.5 166.4v2.6" fill="none" stroke="#800000" stroke-width=".4"/>
<circle cx="450.9" cy="130.9" r="5.1" fill="#c8c8aa" stroke="#800000" stroke-width=".4"/>
<path d="M448.9 124h1M448.9 137.7h1M449.4 123.5v1" fill="none" stroke="#800000" stroke-width=".24"/>
<path d="M447.3 128.8h7.2v2.6h-7.2z" fill="#004000" stroke="#0f0" stroke-width=".24"/>
<path d="M450.9 123.2v2.6M450.9 135.9v2.6M483.9 184.2h2.6M486.5 180.4v7.6M487.7 182.9v2.6M489 184.2h1.3M491.5 184.2h1.3M494.1 184.2h1.3M496.6 184.2h1.3M497.9 180.4v7.6M499.2 182.9v2.6M499.2 184.2h2.5" fill="none" stroke="#800000" stroke-width=".4"/>
<g fill="#004000" stroke="#004000" stroke-width=".4">
<circle cx="417.8" cy="120.7" r=".5"/>
<circle cx="430.5" cy="138.5" r=".5"/>
<circle cx="377.2" cy="141" r=".5"/>
<circle cx="389.9" cy="169" r=".5"/>
<circle cx="201.9" cy="336.6" r=".5"/>
</g>
<path d="M506.8 189.3h5.1M508.1 190.6h2.5M509.1 191.8h.5M509.3 186.7v2.6" fill="none" stroke="#004000" stroke-width=".4"/>
<path d="M318.8 122.2h7.6v2.1h-7.6z" fill="#c8c8aa" stroke="#800000" stroke-width=".4"/>
<path d="M316.3 123.2h2.5M326.4 123.2h2.6" fill="none" stroke="#800000" stroke-width=".4"/>
<circle cx="334" cy="123.2" r=".5" fill="#004000" stroke="#004000" stroke-width=".4"/>
<circle cx="435.6" cy="82.6" r="5.1" fill="#c8c8aa" stroke="#800000" stroke-width=".4"/>
<path d="M433.6 75.7h1M434.1 75.2v1.1M433.6 89.5h1" fill="none" stroke="#800000" stroke-width=".24"/>
<path d="M432.1 80.6h7.1v2.5h-7.1z" fill="#004000" stroke="#0f0" stroke-width=".24"/>
<path d="M435.7 75v2.5M435.7 87.7v2.5" fill="none" stroke="#800000" stroke-width=".4"/>
<g fill="#004000" stroke="#004000" stroke-width=".4">
<circle cx="412.8" cy="67.4" r=".5"/>
<circle cx="417.8" cy="95.3" r=".5"/>
</g>
<path d="M226.4 306.1h2v7.6h-2z" fill="#c8c8aa" stroke="#800000" stroke-width=".4"/>
<path d="M227.4 303.6v2.5M227.4 313.7v2.6" fill="none" stroke="#800000" stroke-width=".4"/>
<circle cx="227.3" cy="303.6" r=".5" fill="#004000" stroke="#004000" stroke-width=".4"/>
<path d="M226.4 326.4h2v7.7h-2z" fill="#c8c8aa" stroke="#800000" stroke-width=".4"/>
<path d="M227.4 323.9v2.5M227.4 334.1v2.5" fill="none" stroke="#800000" stroke-width=".4"/>
<g fill="#004000" stroke="#004000" stroke-width=".4">
<circle cx="227.3" cy="321.4" r=".5"/>
<circle cx="232.4" cy="280.7" r=".5"/>
</g>
<path d="M175.6 283.3h2v7.6h-2z" fill="#c8c8aa" stroke="#800000" stroke-width=".4"/>
<path d="M176.6 280.7v2.6M176.6 290.9v2.5" fill="none" stroke="#800000" stroke-width=".4"/>
<path d="M175.6 306.1h2v7.6h-2z" fill="#c8c8aa" stroke="#800000" stroke-width=".4"/>
<path d="M176.6 303.6v2.5M176.6 313.7v2.6" fill="none" stroke="#800000" stroke-width=".4"/>
<circle cx="176.5" cy="298.5" r=".5" fill="#004000" stroke="#004000" stroke-width=".4"/>
<g font-size="3.5">
<text x="105.7" y="29.4">BAT1</text>
<text x="420.4" y="72.6">R10</text>
<text x="280.6" y="102.1">D1</text>
<text x="389.9" y="105.6">R18</text>
<text x="273" y="114.5">U1</text>
<text x="300.9" y="119.9">D3</text>
<text x="349.2" y="117.4">D10</text>
<text x="394.9" y="118.9">R16</text>
<text x="434.6" y="115">Q2</text>
<text x="318.7" y="121.4">R24</text>
<text x="125.6" y="127.5">TR1</text>
<text x="174.3" y="130.1">BR1</text>
<text x="410.1" y="129">R14</text>
<text x="290.7" y="136.7">R3</text>
<text x="124.8" y="138.6">V1</text>
<text x="255.3" y="141.1">R4</text>
<text x="264.5" y="141.1">C3</text>
<text x="361.9" y="139.2">R17</text>
<text x="391.5" y="143.7">Q3</text>
<text x="198.4" y="146.3">C1</text>
<text x="273.4" y="147.8">RV1</text>
<text x="298.4" y="150.3">D2</text>
<text x="270.6" y="159">R1</text>
<text x="486.3" y="179.6">BAT2</text>
<text x="166.3" y="213.6">U3</text>
<text x="402.5" y="212.9">R11</text>
<text x="444.8" y="212.3">Q4</text>
<text x="486.5" y="212.3">R20</text>
<text x="270.8" y="220.2">U2:A</text>
<text x="300.9" y="226.6">D8</text>
<text x="488.5" y="227">D7</text>
<text x="217.2" y="230.1">R2</text>
<text x="204.5" y="240.2">R8</text>
<text x="397.8" y="244.4">Q1</text>
<text x="445.8" y="240.2">R15</text>
<text x="217.2" y="250.4">R5</text>
<text x="410.1" y="251">R12</text>
<text x="153.7" y="252.9">R21</text>
<text x="486.5" y="252.9">R19</text>
<text x="72.7" y="275.8">BAT3</text>
<text x="153.7" y="275.8">R22</text>
<text x="332.3" y="273.3">C2</text>
<text x="488.5" y="270.2">D6</text>
<text x="270.8" y="276.1">U2:B</text>
<text x="179.1" y="286">R23</text>
<text x="300.9" y="282.5">D9</text>
<text x="204.5" y="288.5">R6</text>
<text x="218.7" y="291">D5</text>
<text x="179.1" y="308.8">R25</text>
<text x="204.5" y="311.4">R7</text>
<text x="229.9" y="308.8">R9</text>
<text x="218.7" y="313.9">D4</text>
<text x="229.9" y="329.1">R13</text>
</g>
<g font-size="2.4">
<text x="99.8" y="16.5" transform="rotate(-90 99.8 16.5)">Vcc</text>
<text x="84.5" y="21.6" transform="rotate(-90 84.5 21.6)">gnd</text>
<text x="105.7" y="32.3">12V</text>
<text x="99.8" y="52.1" transform="rotate(-90 99.8 52.1)">gnd</text>
<text x="420.4" y="75.5">10k</text>
<text x="33.7" y="85.1" transform="rotate(-90 33.7 85.1)">ACV+</text>
<text x="59.1" y="85.1" transform="rotate(-90 59.1 85.1)">DCV+</text>
<text x="33.7" y="110.5" transform="rotate(-90 33.7 110.5)">ACV-</text>
<text x="59.1" y="113" transform="rotate(-90 59.1 113)">DCV-</text>
<text x="280.5" y="110.2">1N4007</text>
<text x="389.9" y="108.5">1k</text>
<text x="272.9" y="117.4">LM338K</text>
<text x="434.6" y="117.9">2N7000</text>
<text x="269.4" y="122.8">1</text>
<text x="274.4" y="124">VI</text>
<text x="289" y="124">VO</text>
<text x="296" y="122.8">3</text>
<text x="349.1" y="125.4">1N4007</text>
<text x="394.8" y="123.9">220</text>
<text x="110.5" y="130.3">ACV+</text>
<text x="281.2" y="129.1">ADJ</text>
<text x="300.8" y="128">1N4007</text>
<text x="318.6" y="126.4">220</text>
<text x="281.5" y="135.4">2</text>
<text x="410.1" y="134.1">1k</text>
<text x="38.8" y="141" transform="rotate(-90 38.8 141)">Vup</text>
<text x="124.7" y="141.6">VSINE</text>
<text x="183.6" y="143.5" transform="rotate(-90 183.6 143.5)">DC</text>
<text x="183.6" y="140.4" transform="rotate(-90 183.6 140.4)">V+</text>
<text x="290.7" y="141.7">220</text>
<text x="18.5" y="148.6" transform="rotate(-90 18.5 148.6)">Vsup</text>
<text x="61.6" y="148.6" transform="rotate(-90 61.6 148.6)">Vlow</text>
<text x="198.4" y="149.2">9400uF</text>
<text x="255.3" y="144">2.7k</text>
<text x="264.4" y="144">0.1uF</text>
<text x="361.8" y="144.2">10k</text>
<text x="391.4" y="146.6">BC547</text>
<text x="110.5" y="150.6">ACV-</text>
<text x="125.6" y="155.9">TRAN-2P2S</text>
<text x="174.2" y="153.4">BRIDGE</text>
<text x="286" y="153.4">10</text>
<text x="288.3" y="153.4">k</text>
<text x="430" y="151.1" transform="rotate(-90 430 151.1)">gnd</text>
<text x="183.6" y="156.2" transform="rotate(-90 183.6 156.2)">DCV-</text>
<text x="270.5" y="161.9">12k</text>
<text x="298.3" y="158.5">1N4007</text>
<text x="389.3" y="163.9" transform="rotate(-90 389.3 163.9)">gnd</text>
<text x="158.8" y="170.9">OS1-</text>
<text x="18.5" y="179.1" transform="rotate(-90 18.5 179.1)">gnd</text>
<text x="38.8" y="174" transform="rotate(-90 38.8 174)">gnd</text>
<text x="61.7" y="176.6" transform="rotate(-90 61.7 176.6)">gnd</text>
<text x="486.3" y="190.2">8V</text>
<text x="21" y="207" transform="rotate(-90 21 207)">Vrefl</text>
<text x="38.8" y="207" transform="rotate(-90 38.8 207)">Vrefh</text>
<text x="59.1" y="207" transform="rotate(-90 59.1 207)">Vsen</text>
<text x="262.3" y="214.6" transform="rotate(-90 262.3 214.6)">Vop</text>
<text x="444.8" y="215.2">2N2905</text>
<text x="486.4" y="215.2">330</text>
<text x="80.1" y="221.7">OS1+</text>
<text x="162.7" y="221.9">1</text>
<text x="166.2" y="216.5">7824</text>
<text x="189.3" y="221.9">3</text>
<text x="402.4" y="217.9">330</text>
<text x="80.1" y="226.8">OS1-</text>
<text x="91.5" y="223.1">A</text>
<text x="167.7" y="223.1">VI</text>
<text x="182.3" y="223.1">VO</text>
<text x="247.7" y="226.8">Vsen</text>
<text x="256.7" y="227">3</text>
<text x="262.5" y="222.3" transform="rotate(-90 262.5 222.3)">8</text>
<text x="91.5" y="228.2">B</text>
<text x="91.5" y="233.3">C</text>
<text x="176.2" y="233.6" transform="rotate(-90 176.2 233.6)">2</text>
<text x="177.4" y="228.6" transform="rotate(-90 177.4 228.6)">GND</text>
<text x="217.2" y="233">94k</text>
<text x="256.7" y="232.1">2</text>
<text x="273.1" y="229.5">1</text>
<text x="288.3" y="229.3">Vup</text>
<text x="488.4" y="229.9">LED-GREEN</text>
<text x="21" y="237.5" transform="rotate(-90 21 237.5)">gnd</text>
<text x="38.8" y="235" transform="rotate(-90 38.8 235)">gnd</text>
<text x="59.1" y="237.5" transform="rotate(-90 59.1 237.5)">gnd</text>
<text x="91.5" y="238.3">D</text>
<text x="300.8" y="234.7">1N4007</text>
<text x="204.5" y="243.2">470</text>
<text x="229.9" y="242">Vsen</text>
<text x="262.3" y="242.6" transform="rotate(-90 262.3 242.6)">gnd 4</text>
<text x="270.8" y="241">LM358</text>
<text x="445.8" y="243.2">10k</text>
<text x="176" y="250.2" transform="rotate(-90 176 250.2)">gnd</text>
<text x="153.7" y="255.9">12k</text>
<text x="217.2" y="253.3">33k</text>
<text x="318.8" y="257.3">Vsup</text>
<text x="410.1" y="256">330</text>
<text x="486.4" y="255.9">330</text>
<text x="66.8" y="262.9" transform="rotate(-90 66.8 262.9)">gnd</text>
<text x="397.8" y="262.6">2N2222A</text>
<text x="141" y="264.9">Vop</text>
<text x="214.1" y="268" transform="rotate(-90 214.1 268)">gnd</text>
<text x="262.3" y="268" transform="rotate(-90 262.3 268)">Vop</text>
<text x="252.8" y="272.5">Vrefh</text>
<text x="488.4" y="273.1">LED-RED</text>
<text x="72.6" y="278.7">24V</text>
<text x="153.7" y="278.7">12k</text>
<text x="262.5" y="278.2" transform="rotate(-90 262.5 278.2)">8</text>
<text x="332.2" y="276.2">0.01uF</text>
<text x="247.7" y="287.7">Vsen</text>
<text x="247.7" y="282.7">Vrefl</text>
<text x="256.7" y="282.9">5</text>
<text x="256.7" y="287.9">6</text>
<text x="273.1" y="285.4">7</text>
<text x="288.3" y="285.2">Vlow</text>
<text x="179.1" y="288.9">10k</text>
<text x="204.5" y="291.4">1k</text>
<text x="218.7" y="294">1N4742A</text>
<text x="300.8" y="290.5">1N4007</text>
<text x="150.6" y="296" transform="rotate(-90 150.6 296)">gnd</text>
<text x="262.5" y="294.6" transform="rotate(-90 262.5 294.6)">4</text>
<text x="270.8" y="296.9">LM358</text>
<text x="325.8" y="296" transform="rotate(-90 325.8 296)">gnd</text>
<text x="262.3" y="301" transform="rotate(-90 262.3 301)">gnd</text>
<text x="179.1" y="311.7">10k</text>
<text x="229.9" y="311.7">1k</text>
<text x="204.5" y="314.3">1k</text>
<text x="218.7" y="316.8">1N4728A</text>
<text x="229.9" y="332.1">470</text>
<text x="201.4" y="341.7" transform="rotate(-90 201.4 341.7)">gnd</text>
</g>
<g font-size="2.4" fill="#008000">
<text x="433" y="82.6">+88.8</text>
<text x="31.7" y="97.9">+88.8</text>
<text x="57.1" y="97.9">+88.8</text>
<text x="448.3" y="130.9">+88.8</text>
<text x="311.1" y="153.8">+88.8</text>
<text x="16.5" y="161.4">+88.8</text>
<text x="36.8" y="158.8">+88.8</text>
<text x="59.6" y="161.4">+88.8</text>
<text x="361.9" y="161.4">+88.8</text>
<text x="19" y="219.8">+88.8</text>
<text x="36.8" y="219.8">+88.8</text>
<text x="57.1" y="219.8">+88.8</text>
</g>
<g font-size="2.3" fill="#800000">
<text x="433.5" y="85.7">Volts</text>
<text x="57.5" y="100.9">Volts</text>
<text x="448.7" y="134">Volts</text>
<text x="37.2" y="161.9">Volts</text>
<text x="311.5" y="156.8">Volts</text>
<text x="16.9" y="164.4">Volts</text>
<text x="60.1" y="164.4">Volts</text>
<text x="362.3" y="164.4">Volts</text>
<text x="19.4" y="222.9">Volts</text>
<text x="37.2" y="222.9">Volts</text>
<text x="57.5" y="222.9">Volts</text>
</g>
<text font-size="1.9" fill="#800000" x="31.1" y="100.8">AC Volts</text>
</svg>
